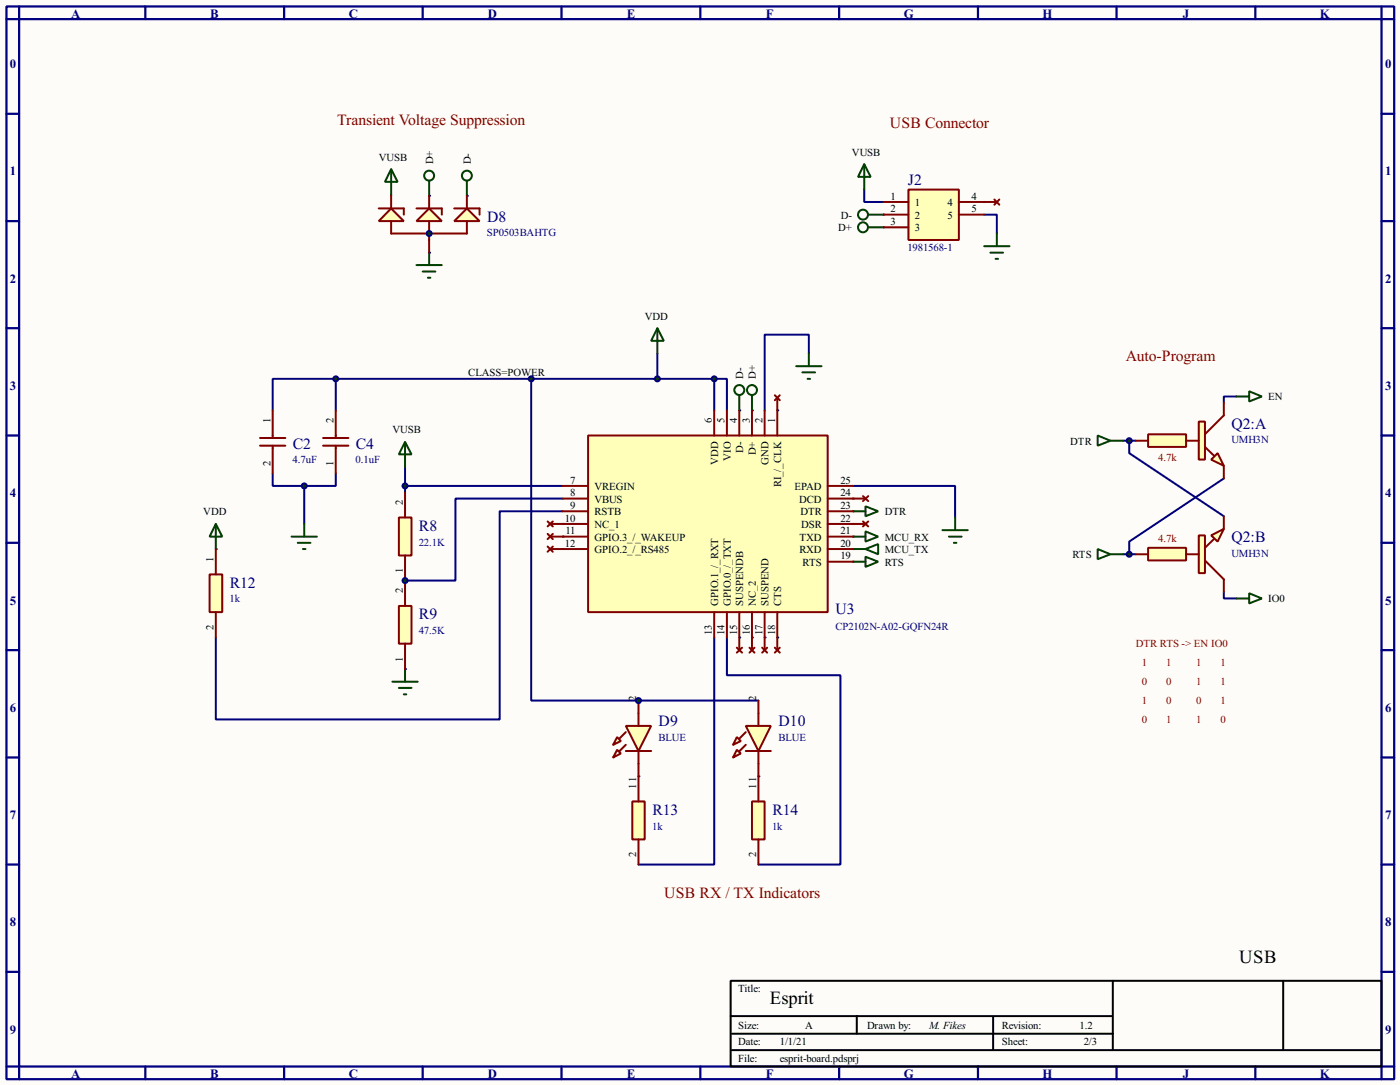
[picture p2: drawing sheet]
<svg xmlns="http://www.w3.org/2000/svg" width="282mm" height="218mm" viewBox="0 0 282 218" stroke-linecap="round" stroke-linejoin="round" font-family="sans-serif">
<path d="M0 0h281.9v218.4h-281.9z" fill="#fefcf8"/>
<g fill="none" stroke="#000080" stroke-width=".45">
<path d="M1.3 1.3h279.4v215.9h-279.4zM3.9 3.9h274.3v210.8h-274.3zM3.9 1.3v2.6h-2.6M29.3 1.3v2.6M57.2 1.3v2.6M85.1 1.3v2.6M113.1 1.3v2.6M141 1.3v2.6M169 1.3v2.6M196.9 1.3v2.6M224.8 1.3v2.6M252.8 1.3v2.6"/>
<path d="M278.2 1.3v2.6h2.5M1.3 22.9h2.6M278.2 22.9h2.5M1.3 44.5h2.6M278.2 44.5h2.5M1.3 66.1h2.6M278.2 66.1h2.5M1.3 87.7h2.6M278.2 87.7h2.5M1.3 109.3h2.6M278.2 109.3h2.5M1.3 130.9h2.6"/>
<path d="M278.2 130.9h2.5M1.3 152.5h2.6M278.2 152.5h2.5M1.3 174h2.6M278.2 174h2.5M1.3 195.6h2.6M278.2 195.6h2.5M1.3 214.7h2.6v2.5M29.3 214.7v2.5M57.2 214.7v2.5M85.1 214.7v2.5M113.1 214.7v2.5"/>
<path d="M141 214.7v2.5M169 214.7v2.5M196.9 214.7v2.5M224.8 214.7v2.5M252.8 214.7v2.5M280.7 214.7h-2.5v2.5"/>
</g>
<path d="M147.1 197.4h131.1v17.3h-131.1zM224.1 197.4v13.7M258.4 197.4v13.7M147.1 204.5h76.7M147.4 211.4h130.5M147.4 208.1h76.7M172.5 204.5v3.6M200 204.8v6.3" fill="none" stroke="#000" stroke-width=".4"/>
<path d="M174 38.2v2.5h3.9" fill="none" stroke="#00007b" stroke-width=".4"/>
<g fill="#00007b">
<circle cx="177.9" cy="43.2" r=".2"/>
<circle cx="177.9" cy="45.8" r=".2"/>
<circle cx="198.2" cy="40.7" r=".2"/>
</g>
<path d="M198.2 43.2h2.5v3.8" fill="none" stroke="#00007b" stroke-width=".4"/>
<g fill="#00007b">
<circle cx="81.6" cy="134.7" r=".2"/>
<circle cx="81.6" cy="116.9" r=".2"/>
</g>
<path d="M54.9 95.3v2.5h6.4M54.9 82.6v-6.3h12.7v6.3M61.3 97.8v7.7M67.6 95.3v2.5h-6.3M81.6 94v5.1" fill="none" stroke="#00007b" stroke-width=".4"/>
<g fill="#00007b">
<circle cx="128.6" cy="156.3" r=".2"/>
<circle cx="152.7" cy="156.3" r=".2"/>
<circle cx="156.5" cy="82.6" r=".2"/>
</g>
<path d="M162.9 71.2v-3.8h-8.9v15.2" fill="none" stroke="#00007b" stroke-width=".4"/>
<g fill="#00007b">
<circle cx="151.4" cy="82.6" r=".2"/>
<circle cx="148.9" cy="82.6" r=".2"/>
</g>
<path d="M81.6 97.8h31.7M143.8 82.6v-6.3h2.6v6.3M113.3 100.4h-21.6v16.5h-10.1" fill="none" stroke="#00007b" stroke-width=".4"/>
<g fill="#00007b">
<circle cx="113.3" cy="105.5" r=".2"/>
<circle cx="113.3" cy="108" r=".2"/>
<circle cx="113.3" cy="110.5" r=".2"/>
<circle cx="156.5" cy="128.3" r=".2"/>
<circle cx="154" cy="128.3" r=".2"/>
<circle cx="151.4" cy="128.3" r=".2"/>
<circle cx="148.9" cy="128.3" r=".2"/>
</g>
<path d="M171.8 97.8h20.5v6.4M143.8 128.3v45.7h-15.2M146.4 128.3v7.6h22.8v38.1h-16.5" fill="none" stroke="#00007b" stroke-width=".4"/>
<g fill="#00007b">
<circle cx="171.8" cy="100.4" r=".2"/>
<circle cx="171.8" cy="105.5" r=".2"/>
<circle cx="171.8" cy="108" r=".2"/>
<circle cx="171.8" cy="110.5" r=".2"/>
</g>
<path d="M67.6 76.3h39.4v64.7h21.6" fill="none" stroke="#00007b" stroke-width=".4"/>
<circle cx="128.6" cy="141" r=".2" fill="#00007b"/>
<path d="M107 76.3h36.8M132.4 71.2v5.1M128.6 141h24.1" fill="none" stroke="#00007b" stroke-width=".4"/>
<circle cx="43.5" cy="110.5" r=".2" fill="#00007b"/>
<path d="M113.3 102.9h-12.7v41.9h-57.1v-16.5" fill="none" stroke="#00007b" stroke-width=".4"/>
<g fill="#00007b">
<circle cx="86.4" cy="50.9" r=".2"/>
<circle cx="86.4" cy="39.4" r=".2"/>
<circle cx="94" cy="39.4" r=".2"/>
</g>
<path d="M78.8 39.2v.2" fill="none" stroke="#00007b" stroke-width=".4"/>
<g fill="#00007b">
<circle cx="171.8" cy="102.9" r=".2"/>
<circle cx="171.8" cy="113.1" r=".2"/>
</g>
<path d="M249 79.8h-2.6v1.3M226.1 88.7h2.6M227.4 88.7v2.5l19 12.7M246.4 96.3l-19 12.7v2.6M226.1 111.6h2.6M246.4 119.2v1.3h2.6" fill="none" stroke="#00007b" stroke-width=".4"/>
<g fill="none" stroke="#004000" stroke-width=".4">
<path d="M78.8 34.1l1.3 2.5h-2.6zM78.8 34.1v5.1M174 33.1l1.3 2.5h-2.5zM174 33.1v5.1M83.9 53.4h5.1M85.1 54.7h2.6M86.2 55.9h.5M86.4 50.9v2.5M174.8 43.2h3.1M174.8 45.8h3.1M148.9 79.6v3M151.4 79.6v3"/>
<path d="M171.8 110.5h2.5M171.8 108h2.5M174.3 110.5l2.5-1v2.1zM174.3 107l2.5 1-2.5 1z"/>
<circle cx="173.7" cy="45.8" r="1"/>
<circle cx="173.7" cy="43.2" r="1"/>
<circle cx="148.8" cy="78.5" r="1"/>
<circle cx="151.4" cy="78.5" r="1"/>
</g>
<path d="M198.2 40.7h2.5M200.2 40.2l1 1M201.2 40.2l-1 1" fill="none" stroke="#800000" stroke-width=".4"/>
<path d="M182.9 38.2h10.2v10.1h-10.2z" fill-rule="evenodd" fill="#ffffb9" stroke="#800000" stroke-width=".4"/>
<path d="M177.9 40.7h5M177.9 43.2h5M177.9 45.8h5M193.1 40.7h5.1M193.1 43.2h5.1" fill="none" stroke="#800000" stroke-width=".4"/>
<path d="M198.2 49.6h5.1M199.4 50.9h2.6M200.5 52.1h.5M200.7 47v2.6M81.6 89l1.3 2.5h-2.6zM81.6 89v5" fill="none" stroke="#004000" stroke-width=".4"/>
<path d="M80.3 104.2h2.6v7.6h-2.6z" fill-rule="evenodd" fill="#ffffb9" stroke="#800000" stroke-width=".4"/>
<path d="M81.6 99.1v5.1M81.6 111.8v5.1" fill="none" stroke="#800000" stroke-width=".4"/>
<path d="M79 137.2h5.1M80.3 138.5h2.6M81.3 139.8h.5M81.6 134.7v2.5" fill="none" stroke="#004000" stroke-width=".4"/>
<path d="M80.3 122h2.6v7.6h-2.6z" fill-rule="evenodd" fill="#ffffb9" stroke="#800000" stroke-width=".4"/>
<path d="M81.6 116.9v5.1M81.6 129.6v5.1" fill="none" stroke="#800000" stroke-width=".4"/>
<circle cx="81.5" cy="116.9" r=".5" fill="#004000" stroke="#00007b" stroke-width=".4"/>
<path d="M160.3 73.7h5.1M161.6 75h2.5M162.6 76.3h.5M162.9 71.2v2.5M58.7 108h5.1M60 109.3h2.5M61 110.5h.5M61.3 105.5v2.5M189.8 106.7h5.1M191.1 108h2.5M192.1 109.3h.5M192.3 104.2v2.5" fill="none" stroke="#004000" stroke-width=".4"/>
<g fill="none" stroke="#800000" stroke-width=".4">
<path d="M156 79.6l1 1M157 79.6l-1 1M52.4 88.2h5.1M52.4 89.7h5.1M54.9 82.6v5.6M54.9 89.7v5.6M156.5 80.1v2.5M173.8 99.9l1 1M174.8 99.9l-1 1M110.3 105l1 1M110.8 105.5h2.5M111.3 105l-1 1"/>
<path d="M171.8 105.5h2.5M171.8 100.4h2.5M173.8 105l1 1M174.8 105l-1 1M150.9 130.4l1 1M151.4 128.3v2.6M151.9 130.4l-1 1M156 130.4l1 1M156.5 128.3v2.6M157 130.4l-1 1"/>
</g>
<g fill="#004000" stroke="#00007b" stroke-width=".4">
<circle cx="143.8" cy="76.3" r=".5"/>
<circle cx="81.5" cy="97.8" r=".5"/>
</g>
<path d="M65.1 89.7h5.1M65.1 88.2h5.1M67.6 82.6v5.6M67.6 89.7v5.6" fill="none" stroke="#800000" stroke-width=".4"/>
<g fill="#004000" stroke="#00007b" stroke-width=".4">
<circle cx="61.2" cy="97.8" r=".5"/>
<circle cx="67.6" cy="76.3" r=".5"/>
</g>
<path d="M150.2 146.1h5l-2.5 5.1z" fill="#ffffb9" stroke="#800000" stroke-width=".4"/>
<path d="M150.2 151.2h5M150.2 149.9l-2.6 2.6M150.2 147.4l-2.6 2.5M152.7 143.6v2.5M152.7 151.2v2.5" fill="none" stroke="#800000" stroke-width=".4"/>
<g fill="#ffffb9" stroke="#800000" stroke-width=".4">
<path d="M148.4 150.9l.8 .8-1.6 .8z"/>
<path d="M148.4 148.4l.8 .8-1.6 .7z"/>
</g>
<path d="M152.7 141v2.6M152.7 153.7v2.6" fill="none" stroke="#800000" stroke-width=".4"/>
<path d="M126 146.1h5.1l-2.5 5.1z" fill="#ffffb9" stroke="#800000" stroke-width=".4"/>
<path d="M126 151.2h5.1M126 149.9l-2.5 2.6M126 147.4l-2.5 2.5M128.6 143.6v2.5M128.6 151.2v2.5" fill="none" stroke="#800000" stroke-width=".4"/>
<g fill="#ffffb9" stroke="#800000" stroke-width=".4">
<path d="M124.3 150.9l.7 .8-1.5 .8z"/>
<path d="M124.3 148.4l.7 .8-1.5 .7z"/>
</g>
<path d="M128.6 141v2.6M128.6 153.7v2.6" fill="none" stroke="#800000" stroke-width=".4"/>
<path d="M127.3 161.3h2.5v7.7h-2.5z" fill-rule="evenodd" fill="#ffffb9" stroke="#800000" stroke-width=".4"/>
<path d="M128.6 156.3v5M128.6 169v5" fill="none" stroke="#800000" stroke-width=".4"/>
<path d="M151.4 161.3h2.6v7.7h-2.6z" fill-rule="evenodd" fill="#ffffb9" stroke="#800000" stroke-width=".4"/>
<g fill="none" stroke="#800000" stroke-width=".4">
<path d="M110.3 107.5l1 1M110.3 110l1 1.1M110.8 108h2.5M110.8 110.5h2.5M111.3 107.5l-1 1M111.3 110l-1 1.1M148.4 130.4l1 1M148.9 128.3v2.6M149.4 130.4l-1 1M153.5 130.4l1 1M154 128.3v2.6M154.5 130.4l-1 1"/>
<path d="M152.7 156.3v5M152.7 169v5"/>
</g>
<g fill="#004000" stroke="#00007b" stroke-width=".4">
<circle cx="106.9" cy="76.3" r=".5"/>
<circle cx="128.5" cy="141" r=".5"/>
</g>
<path d="M132.4 66.1l1.3 2.5h-2.6zM132.4 66.1v5.1" fill="none" stroke="#004000" stroke-width=".4"/>
<circle cx="132.3" cy="76.3" r=".5" fill="#004000" stroke="#00007b" stroke-width=".4"/>
<path d="M43.5 105.5l1.3 2.5h-2.6zM43.5 105.5v5" fill="none" stroke="#004000" stroke-width=".4"/>
<path d="M42.2 115.6h2.6v7.6h-2.6z" fill-rule="evenodd" fill="#ffffb9" stroke="#800000" stroke-width=".4"/>
<path d="M43.5 110.5v5.1M43.5 123.2v5.1" fill="none" stroke="#800000" stroke-width=".4"/>
<g fill="none" stroke="#004000" stroke-width=".4">
<path d="M86.4 36.4v3M94 36.4v3"/>
<circle cx="86.4" cy="35.4" r="1"/>
<circle cx="94" cy="35.4" r="1"/>
</g>
<path d="M91.5 44.5l2.5-2.5 2.6 2.5z" fill="#ffffb9" stroke="#800000" stroke-width=".4"/>
<path d="M91.5 42h5.1v1.2" fill="none" stroke="#800000" stroke-width=".4"/>
<path d="M83.9 44.5l2.5-2.5 2.6 2.5z" fill="#ffffb9" stroke="#800000" stroke-width=".4"/>
<path d="M83.9 42h5.1v1.2" fill="none" stroke="#800000" stroke-width=".4"/>
<path d="M78.8 42l2.5 2.5h-5z" fill="#ffffb9" stroke="#800000" stroke-width=".4"/>
<path d="M76.3 42h5v1.2M78.8 44.5v2.5h15.2v-2.5M86.4 44.5v3.8" fill="none" stroke="#800000" stroke-width=".4"/>
<circle cx="86.4" cy="47" r=".5" fill="#004000" stroke="#00007b" stroke-width=".4"/>
<path d="M78.8 39.4v2.6M86.4 39.4v2.6M94 39.4v2.6M86.4 48.3v2.6" fill="none" stroke="#800000" stroke-width=".4"/>
<path d="M171.8 102.9h2.5M171.8 113.1h2.5M174.3 101.9l2.5 1-2.5 1zM174.3 112.1l2.5 1-2.5 1z" fill="none" stroke="#004000" stroke-width=".4"/>
<path d="M118.4 87.7h48.3v35.5h-48.3z" fill-rule="evenodd" fill="#ffffb9" stroke="#800000" stroke-width=".4"/>
<g fill="none" stroke="#800000" stroke-width=".4">
<path d="M113.3 97.8h5.1M143.8 82.6v5.1M146.4 82.6v5.1M148.9 82.6v5.1M151.4 82.6v5.1M154 82.6v5.1M156.5 82.6v5.1M166.7 97.8h5.1M113.3 100.4h5.1M113.3 102.9h5.1M113.3 105.5h5.1M113.3 108h5.1"/>
<path d="M113.3 110.5h5.1M166.7 100.4h5.1M166.7 102.9h5.1M166.7 105.5h5.1M166.7 108h5.1M166.7 110.5h5.1M166.7 113.1h5.1M143.8 123.2v5.1M146.4 123.2v5.1M148.9 123.2v5.1M151.4 123.2v5.1M154 123.2v5.1"/>
<path d="M156.5 123.2v5.1"/>
</g>
<path d="M249 79.8h2.5M251.5 78.8l2.6 1-2.6 1zM221 87.7l2.6 1-2.6 1zM223.6 88.7h2.5" fill="none" stroke="#004000" stroke-width=".4"/>
<path d="M243.9 92.5l1.3-1.3 1.2 2.6z" fill="#ffffb9" stroke="#800000" stroke-width=".4"/>
<path d="M241.4 84.9h1.2v7.6h-1.2z" fill="#ffffb9" stroke="#800000" stroke-width=".4"/>
<path d="M242.6 90l1.8 1.7M246.4 83.6l-3.8 3.8" fill="none" stroke="#800000" stroke-width=".4"/>
<path d="M231.2 87.4h7.6v2.6h-7.6z" fill-rule="evenodd" fill="#ffffb9" stroke="#800000" stroke-width=".4"/>
<path d="M228.7 88.7h2.5M238.8 88.7h2.6M246.4 81.1v2.5M246.4 93.8v2.5" fill="none" stroke="#800000" stroke-width=".4"/>
<path d="M221 110.5l2.6 1.1-2.6 1zM223.6 111.6h2.5M251.5 119.4l2.6 1.1-2.6 1zM249 120.5h2.5" fill="none" stroke="#004000" stroke-width=".4"/>
<path d="M243.9 107.8l2.5-1.3-1.2 2.5z" fill="#ffffb9" stroke="#800000" stroke-width=".4"/>
<path d="M241.4 107.8h1.2v7.6h-1.2z" fill="#ffffb9" stroke="#800000" stroke-width=".4"/>
<path d="M242.6 112.8l3.8 3.8M244.4 108.5l-1.8 1.8" fill="none" stroke="#800000" stroke-width=".4"/>
<path d="M231.2 110.3h7.6v2.5h-7.6z" fill-rule="evenodd" fill="#ffffb9" stroke="#800000" stroke-width=".4"/>
<path d="M228.7 111.6h2.5M238.8 111.6h2.6M246.4 103.9v2.6M246.4 116.6v2.6" fill="none" stroke="#800000" stroke-width=".4"/>
<g fill="#004000" stroke="#00007b" stroke-width=".4">
<circle cx="227.3" cy="88.7" r=".5"/>
<circle cx="227.3" cy="111.6" r=".5"/>
</g>
<g font-size="4.2">
<text x="249.5" y="193.8">USB</text>
<text x="155" y="202.1">Esprit</text>
</g>
<g font-size="3.5" fill="#800000">
<text x="67.9" y="25.3">Transient Voltage Suppression</text>
<text x="179.2" y="25.8">USB Connector</text>
<text x="226.7" y="72.8">Auto-Program</text>
<text x="133.7" y="180.7">USB RX / TX Indicators</text>
</g>
<g font-size="3.5" fill="#00007b">
<text x="182.8" y="37.3">J2</text>
<text x="98.1" y="44.6">D8</text>
<text x="248" y="86.3">Q2:A</text>
<text x="59" y="90.3">C2</text>
<text x="71.7" y="90.3">C4</text>
<text x="84.4" y="106.8">R8</text>
<text x="248" y="109.1">Q2:B</text>
<text x="46.3" y="118.3">R12</text>
<text x="84.4" y="124.6">R9</text>
<text x="168.2" y="123.6">U3</text>
<text x="132.6" y="146.2">D9</text>
<text x="156.8" y="146.2">D10</text>
<text x="131.4" y="164">R13</text>
<text x="155.5" y="164">R14</text>
</g>
<g font-size="2.9" fill="#000080">
<text x="14.3" y="3.5">A</text>
<text x="42.3" y="3.5">B</text>
<text x="70.2" y="3.5">C</text>
<text x="98.2" y="3.5">D</text>
<text x="126.2" y="3.5">E</text>
<text x="154.2" y="3.5">F</text>
<text x="181.9" y="3.5">G</text>
<text x="209.9" y="3.5">H</text>
<text x="238.1" y="3.5">J</text>
<text x="265.7" y="3.5">K</text>
<text x="2" y="13.8">0</text>
<text x="278.9" y="13.8">0</text>
<text x="2" y="35.3">1</text>
<text x="278.9" y="35.3">1</text>
<text x="2" y="56.9">2</text>
<text x="278.9" y="56.9">2</text>
<text x="2" y="78.5">3</text>
<text x="278.9" y="78.5">3</text>
<text x="2" y="100.1">4</text>
<text x="278.9" y="100.1">4</text>
<text x="2" y="121.7">5</text>
<text x="278.9" y="121.7">5</text>
<text x="2" y="143.3">6</text>
<text x="278.9" y="143.3">6</text>
<text x="2" y="164.9">7</text>
<text x="278.9" y="164.9">7</text>
<text x="2" y="186.5">8</text>
<text x="278.9" y="186.5">8</text>
<text x="2" y="208.1">9</text>
<text x="278.9" y="208.1">9</text>
<text x="14.3" y="217">A</text>
<text x="42.3" y="217">B</text>
<text x="70.2" y="217">C</text>
<text x="98.2" y="217">D</text>
<text x="126.2" y="217">E</text>
<text x="154.2" y="217">F</text>
<text x="181.9" y="217">G</text>
<text x="209.9" y="217">H</text>
<text x="238.1" y="217">J</text>
<text x="265.7" y="217">K</text>
</g>
<g font-size="2.4">
<text x="76.3" y="32.4">VUSB</text>
<text x="87.2" y="33" transform="rotate(-90 87.2 33)">D+</text>
<text x="94.8" y="33" transform="rotate(-90 94.8 33)">D-</text>
<text x="171.5" y="31.3">VUSB</text>
<text x="179.3" y="40.2">1</text>
<text x="184.2" y="41.5">1</text>
<text x="190.8" y="41.5">4</text>
<text x="195.6" y="40.2">4</text>
<text x="168.8" y="46.6">D+</text>
<text x="169.3" y="44">D-</text>
<text x="179.3" y="42.7">2</text>
<text x="179.3" y="45.3">3</text>
<text x="184.2" y="44">2</text>
<text x="184.2" y="46.6">3</text>
<text x="190.8" y="44">5</text>
<text x="195.6" y="42.7">5</text>
<text x="129.8" y="64.4">VDD</text>
<text x="94.3" y="75.6">CLASS=POWER</text>
<text x="149.7" y="76.2" transform="rotate(-90 149.7 76.2)">D-</text>
<text x="152.2" y="76.2" transform="rotate(-90 152.2 76.2)">D+</text>
<text x="255.3" y="80.6">EN</text>
<text x="54.5" y="85.1" transform="rotate(-90 54.5 85.1)">1</text>
<text x="67.2" y="85.1" transform="rotate(-90 67.2 85.1)">2</text>
<text x="79" y="87.2">VUSB</text>
<text x="143.4" y="85.1" transform="rotate(-90 143.4 85.1)">6</text>
<text x="145.9" y="85.1" transform="rotate(-90 145.9 85.1)">5</text>
<text x="148.4" y="85.1" transform="rotate(-90 148.4 85.1)">4</text>
<text x="151" y="85.1" transform="rotate(-90 151 85.1)">3</text>
<text x="153.5" y="85.1" transform="rotate(-90 153.5 85.1)">2</text>
<text x="156.1" y="85.1" transform="rotate(-90 156.1 85.1)">1</text>
<text x="215.5" y="89.5">DTR</text>
<text x="54.5" y="93.8" transform="rotate(-90 54.5 93.8)">2</text>
<text x="67.2" y="93.8" transform="rotate(-90 67.2 93.8)">1</text>
<text x="144.6" y="93.6" transform="rotate(-90 144.6 93.6)">VDD</text>
<text x="147.2" y="92.8" transform="rotate(-90 147.2 92.8)">VIO</text>
<text x="149.6" y="91.2" transform="rotate(-90 149.6 91.2)">D-</text>
<text x="152.2" y="91.7" transform="rotate(-90 152.2 91.7)">D+</text>
<text x="154.8" y="93.6" transform="rotate(-90 154.8 93.6)">GND</text>
<text x="81.1" y="101.6" transform="rotate(-90 81.1 101.6)">2</text>
<text x="114.8" y="97.4">7</text>
<text x="114.8" y="99.9">8</text>
<text x="119.7" y="98.6">VREGIN</text>
<text x="119.7" y="101.2">VBUS</text>
<text x="157.3" y="98.1" transform="rotate(-90 157.3 98.1)">RI_/_CLK</text>
<text x="159.9" y="98.6">EPAD</text>
<text x="160.9" y="101.2">DCD</text>
<text x="169.2" y="97.4">25</text>
<text x="169.2" y="99.9">24</text>
<text x="40.9" y="103.7">VDD</text>
<text x="113.8" y="105">10</text>
<text x="113.9" y="107.6">11</text>
<text x="114.8" y="102.5">9</text>
<text x="119.7" y="103.7">RSTB</text>
<text x="119.7" y="106.3">NC_1</text>
<text x="161.1" y="103.7">DTR</text>
<text x="161.3" y="106.3">DSR</text>
<text x="169.2" y="102.5">23</text>
<text x="169.2" y="105">22</text>
<text x="169.2" y="107.6">21</text>
<text x="178.1" y="103.7">DTR</text>
<text x="43" y="113.1" transform="rotate(-90 43 113.1)">1</text>
<text x="113.8" y="110.1">12</text>
<text x="119.7" y="108.8">GPIO.3_/_WAKEUP</text>
<text x="119.7" y="111.3">GPIO.2_/_RS485</text>
<text x="160.9" y="111.3">RXD</text>
<text x="161" y="108.8">TXD</text>
<text x="161.6" y="113.9">RTS</text>
<text x="169.2" y="110.1">20</text>
<text x="169.2" y="112.6">19</text>
<text x="178.1" y="111.3">MCU_TX</text>
<text x="178.1" y="108.8">MCU_RX</text>
<text x="178.1" y="113.9">RTS</text>
<text x="215.9" y="112.4">RTS</text>
<text x="81.1" y="119.4" transform="rotate(-90 81.1 119.4)">2</text>
<text x="81.1" y="115.4" transform="rotate(-90 81.1 115.4)">1</text>
<text x="144.6" y="121.9" transform="rotate(-90 144.6 121.9)">GPIO.1_/_RXT</text>
<text x="147.2" y="121.9" transform="rotate(-90 147.2 121.9)">GPIO.0_/_TXT</text>
<text x="149.7" y="121.9" transform="rotate(-90 149.7 121.9)">SUSPENDB</text>
<text x="152.2" y="121.9" transform="rotate(-90 152.2 121.9)">NC_2</text>
<text x="154.8" y="121.9" transform="rotate(-90 154.8 121.9)">SUSPEND</text>
<text x="157.3" y="121.9" transform="rotate(-90 157.3 121.9)">CTS</text>
<text x="255.3" y="121.3">IO0</text>
<text x="43" y="126.8" transform="rotate(-90 43 126.8)">2</text>
<text x="143.4" y="127.9" transform="rotate(-90 143.4 127.9)">13</text>
<text x="145.9" y="127.9" transform="rotate(-90 145.9 127.9)">14</text>
<text x="148.4" y="127.9" transform="rotate(-90 148.4 127.9)">15</text>
<text x="151" y="127.9" transform="rotate(-90 151 127.9)">16</text>
<text x="153.5" y="127.9" transform="rotate(-90 153.5 127.9)">17</text>
<text x="156.1" y="127.9" transform="rotate(-90 156.1 127.9)">18</text>
<text x="81.1" y="133.2" transform="rotate(-90 81.1 133.2)">1</text>
<text x="128.1" y="141" transform="rotate(-90 128.1 141)">2</text>
<text x="152.3" y="141" transform="rotate(-90 152.3 141)">2</text>
<text x="128.1" y="157.3" transform="rotate(-90 128.1 157.3)">1</text>
<text x="128.1" y="158.8" transform="rotate(-90 128.1 158.8)">1</text>
<text x="152.2" y="157.3" transform="rotate(-90 152.2 157.3)">1</text>
<text x="152.3" y="158.8" transform="rotate(-90 152.3 158.8)">1</text>
<text x="128.1" y="172.6" transform="rotate(-90 128.1 172.6)">2</text>
<text x="152.3" y="172.5" transform="rotate(-90 152.3 172.5)">2</text>
<text x="148.6" y="199.7">Title:</text>
<text x="148.6" y="207.1">Size:</text>
<text x="162.1" y="207.1">A</text>
<text x="174.6" y="207.1">Drawn by:</text>
<text x="187" y="207.1">M. Fikes</text>
<text x="201.7" y="207.1">Revision:</text>
<text x="217.4" y="207.1">1.2</text>
<text x="148.6" y="210.4">Date:</text>
<text x="148.6" y="213.7">File:</text>
<text x="157" y="210.4">1/1/21</text>
<text x="157" y="213.7">esprit-board.pdsprj</text>
<text x="201.7" y="210.4">Sheet:</text>
<text x="218.2" y="210.4">2/3</text>
</g>
<g font-size="2.4" fill="#00007b">
<text x="98" y="47.6">SP0503BAHTG</text>
<text x="182.7" y="50.5">1981568-1</text>
<text x="247.9" y="89.2">UMH3N</text>
<text x="58.9" y="93.3">4.7uF</text>
<text x="71.6" y="93.3">0.1uF</text>
<text x="84.3" y="109.8">22.1K</text>
<text x="247.9" y="112.1">UMH3N</text>
<text x="46.2" y="121.2">1k</text>
<text x="84.3" y="127.6">47.5K</text>
<text x="168.2" y="126.7">CP2102N-A02-GQFN24R</text>
<text x="132.6" y="149.2">BLUE</text>
<text x="156.7" y="149.2">BLUE</text>
<text x="131.3" y="167">1k</text>
<text x="155.5" y="167">1k</text>
</g>
<g font-size="2.4" fill="#800000">
<text x="233.2" y="92.7">4.7k</text>
<text x="233.2" y="109.1">4.7k</text>
<text x="228.7" y="130.3">DTR RTS -&gt; EN IO0</text>
<text x="229.9" y="134.1">1</text>
<text x="229.9" y="137.9">0</text>
<text x="234.8" y="134.1">1</text>
<text x="234.8" y="137.9">0</text>
<text x="240.8" y="134.1">1</text>
<text x="240.8" y="137.9">1</text>
<text x="245.7" y="134.1">1</text>
<text x="245.7" y="137.9">1</text>
<text x="229.9" y="141.8">1</text>
<text x="234.8" y="141.8">0</text>
<text x="240.8" y="141.8">0</text>
<text x="245.7" y="141.8">1</text>
<text x="229.9" y="145.6">0</text>
<text x="234.8" y="145.6">1</text>
<text x="240.8" y="145.6">1</text>
<text x="245.7" y="145.6">0</text>
</g>
</svg>
